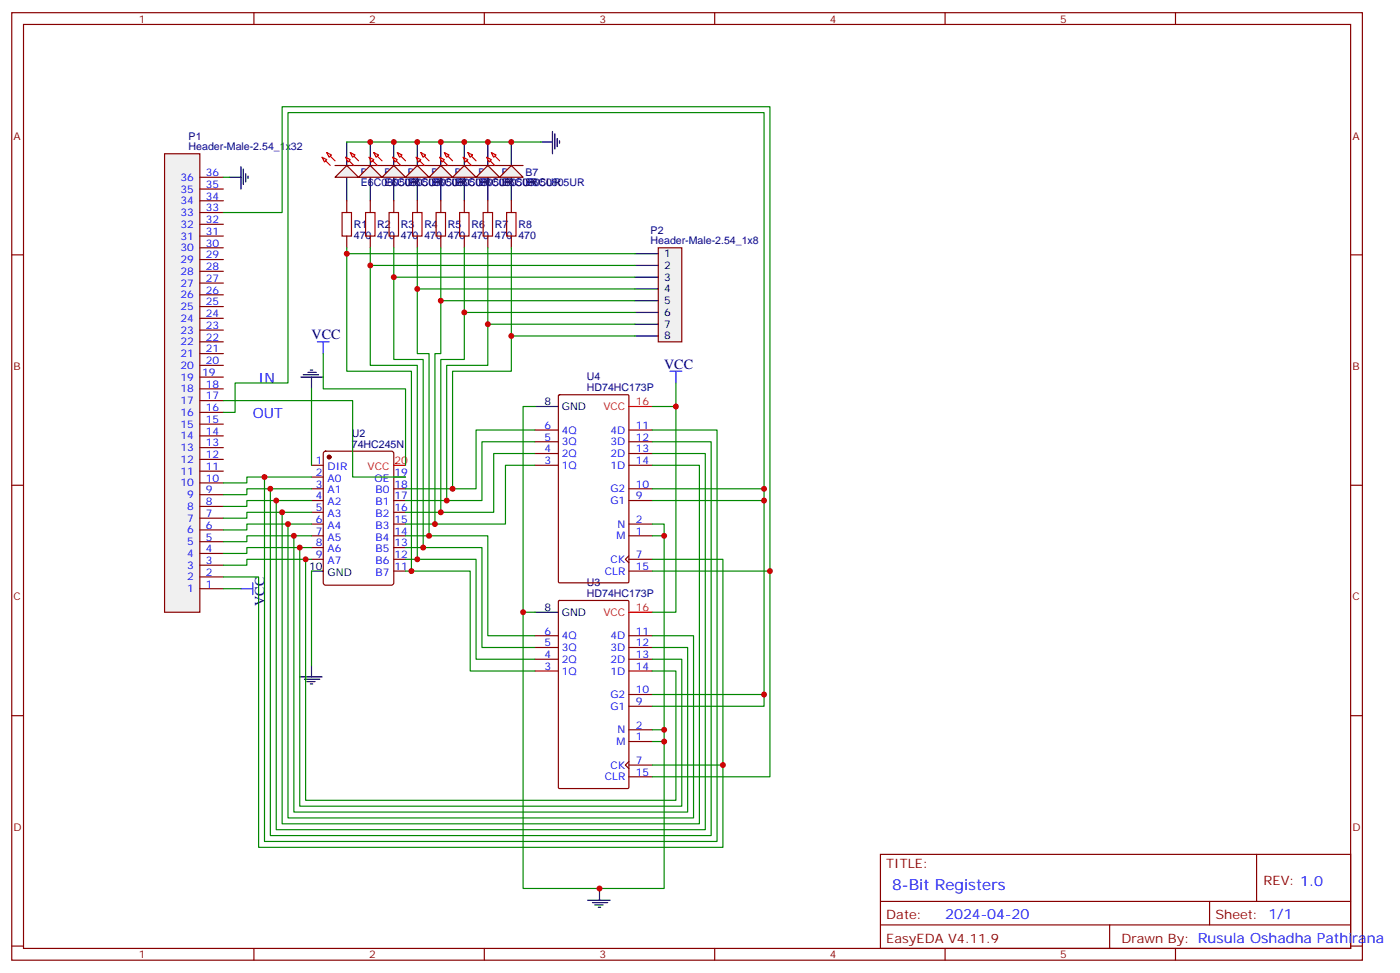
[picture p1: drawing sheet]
<svg xmlns="http://www.w3.org/2000/svg" width="420mm" height="292mm" viewBox="0 0 420 292" stroke-linecap="round" stroke-linejoin="round" font-family="sans-serif">
<g fill="none" stroke="#870000" stroke-width=".35">
<path d="M3.5 3.8h405.4v284.3h-405.4zM7.1 7.3h398.2v277.3h-398.2zM76.2 3.8v3.5M145.3 3.8v3.5M214.5 3.8v3.5M283.6 3.8v3.5M352.8 3.8v3.5M3.5 76.5h3.6M405.3 76.5h3.6M3.5 145.6h3.6M405.3 145.6h3.6M3.5 214.8h3.6"/>
<path d="M405.3 214.8h3.6M264.2 256.4h141.1v28.2h-141.1zM377.1 256.4v14.1M264.2 270.5h141.1M264.2 277.6h141.1M333 277.6v7M363 270.5v7.1M3.5 283.9h3.6M76.2 284.6v3.5M145.3 284.6v3.5M214.5 284.6v3.5M283.6 284.6v3.5"/>
<path d="M352.8 284.6v3.5M405.3 283.9h3.6"/>
</g>
<path d="M49.4 46.1h10.6v137.6h-10.6z" fill="#f0f0f0" stroke="#870000" stroke-width=".35"/>
<g fill="none" stroke="#870000" stroke-width=".35">
<path d="M60 56.7h7M60 53.2h7M60 77.9h7M60 74.4h7M60 70.8h7M60 67.3h7M60 63.8h7M60 60.3h7M60 99.1h7M60 95.5h7M60 92h7M60 88.5h7"/>
<path d="M60 84.9h7M60 81.4h7M60 116.7h7M60 113.2h7M60 109.6h7M60 106.1h7M60 102.6h7M60 137.9h7M60 134.3h7M60 130.8h7M60 127.3h7M60 123.8h7"/>
<path d="M60 120.2h7M60 159h7M60 155.5h7M60 152h7M60 148.4h7M60 144.9h7M60 141.4h7M60 176.7h7M60 173.1h7M60 169.6h7M60 166.1h7M60 162.6h7"/>
</g>
<path d="M201.1 111.4h3.5M202.8 111.4v3.5M72.3 176.7h3.5M75.8 174.9v3.5" fill="none" stroke="#00f" stroke-width=".35"/>
<path d="M68.8 53.2h3.5M72.3 50v6.7M73 50.7v4.6M73.7 52.1v2.5M74.4 52.8v.8M104.1 42.6v7.1M104.1 53.2v7.1" fill="none" stroke="#000" stroke-width=".35"/>
<path d="M67 53.2h1.8M67 176.7h5.3" fill="none" stroke="#008700" stroke-width=".35"/>
<path d="M100.5 53.2l3.6-3.5 3.5 3.5z" fill="#f0f0f0" stroke="#870000" stroke-width=".35"/>
<path d="M96.7 47.2l2.4 2.5M98.1 45.8l2.4 2.5" fill="none" stroke="#f00" stroke-width=".35"/>
<g fill="#f0f0f0" stroke="#f00" stroke-width=".35">
<path d="M98.1 45.8l1.4 .7-.7 .7z"/>
<path d="M96.7 47.2l1.4 .7-.7 .7z"/>
</g>
<path d="M100.5 49.7h7.1" fill="none" stroke="#870000" stroke-width=".35"/>
<path d="M111.1 42.6v7.1M111.1 53.2v7.1" fill="none" stroke="#000" stroke-width=".35"/>
<path d="M107.6 53.2l3.5-3.5 3.6 3.5z" fill="#f0f0f0" stroke="#870000" stroke-width=".35"/>
<path d="M103.7 47.2l2.5 2.5M105.1 45.8l2.5 2.5" fill="none" stroke="#f00" stroke-width=".35"/>
<g fill="#f0f0f0" stroke="#f00" stroke-width=".35">
<path d="M105.1 45.8l1.4 .7-.7 .7z"/>
<path d="M103.7 47.2l1.4 .7-.7 .7z"/>
</g>
<path d="M107.6 49.7h7.1" fill="none" stroke="#870000" stroke-width=".35"/>
<path d="M118.2 42.6v7.1M118.2 53.2v7.1" fill="none" stroke="#000" stroke-width=".35"/>
<path d="M114.7 53.2l3.5-3.5 3.5 3.5z" fill="#f0f0f0" stroke="#870000" stroke-width=".35"/>
<path d="M110.8 47.2l2.4 2.5M112.2 45.8l2.5 2.5" fill="none" stroke="#f00" stroke-width=".35"/>
<g fill="#f0f0f0" stroke="#f00" stroke-width=".35">
<path d="M112.2 45.8l1.4 .7-.7 .7z"/>
<path d="M110.8 47.2l1.4 .7-.7 .7z"/>
</g>
<path d="M114.7 49.7h7" fill="none" stroke="#870000" stroke-width=".35"/>
<path d="M125.2 42.6v7.1M125.2 53.2v7.1" fill="none" stroke="#000" stroke-width=".35"/>
<path d="M121.7 53.2l3.5-3.5 3.6 3.5z" fill="#f0f0f0" stroke="#870000" stroke-width=".35"/>
<path d="M117.8 47.2l2.5 2.5M119.2 45.8l2.5 2.5" fill="none" stroke="#f00" stroke-width=".35"/>
<g fill="#f0f0f0" stroke="#f00" stroke-width=".35">
<path d="M119.2 45.8l1.4 .7-.7 .7z"/>
<path d="M117.8 47.2l1.4 .7-.7 .7z"/>
</g>
<path d="M121.7 49.7h7.1" fill="none" stroke="#870000" stroke-width=".35"/>
<path d="M132.3 42.6v7.1M132.3 53.2v7.1" fill="none" stroke="#000" stroke-width=".35"/>
<path d="M128.8 53.2l3.5-3.5 3.5 3.5z" fill="#f0f0f0" stroke="#870000" stroke-width=".35"/>
<path d="M124.9 47.2l2.5 2.5M126.3 45.8l2.5 2.5" fill="none" stroke="#f00" stroke-width=".35"/>
<g fill="#f0f0f0" stroke="#f00" stroke-width=".35">
<path d="M126.3 45.8l1.4 .7-.7 .7z"/>
<path d="M124.9 47.2l1.4 .7-.7 .7z"/>
</g>
<path d="M128.8 49.7h7" fill="none" stroke="#870000" stroke-width=".35"/>
<path d="M139.3 42.6v7.1M139.3 53.2v7.1" fill="none" stroke="#000" stroke-width=".35"/>
<path d="M135.8 53.2l3.5-3.5 3.6 3.5z" fill="#f0f0f0" stroke="#870000" stroke-width=".35"/>
<path d="M131.9 47.2l2.5 2.5M133.3 45.8l2.5 2.5" fill="none" stroke="#f00" stroke-width=".35"/>
<g fill="#f0f0f0" stroke="#f00" stroke-width=".35">
<path d="M133.3 45.8l1.5 .7-.7 .7z"/>
<path d="M131.9 47.2l1.4 .7-.7 .7z"/>
</g>
<path d="M135.8 49.7h7.1" fill="none" stroke="#870000" stroke-width=".35"/>
<path d="M146.4 42.6v7.1M146.4 53.2v7.1" fill="none" stroke="#000" stroke-width=".35"/>
<path d="M142.9 53.2l3.5-3.5 3.5 3.5z" fill="#f0f0f0" stroke="#870000" stroke-width=".35"/>
<path d="M139 47.2l2.5 2.5M140.4 45.8l2.5 2.5" fill="none" stroke="#f00" stroke-width=".35"/>
<g fill="#f0f0f0" stroke="#f00" stroke-width=".35">
<path d="M140.4 45.8l1.4 .7-.7 .7z"/>
<path d="M139 47.2l1.4 .7-.7 .7z"/>
</g>
<path d="M142.9 49.7h7" fill="none" stroke="#870000" stroke-width=".35"/>
<path d="M153.5 42.6v7.1M153.5 53.2v7.1" fill="none" stroke="#000" stroke-width=".35"/>
<path d="M149.9 53.2l3.6-3.5 3.5 3.5z" fill="#f0f0f0" stroke="#870000" stroke-width=".35"/>
<path d="M146 47.2l2.5 2.5M147.5 45.8l2.4 2.5" fill="none" stroke="#f00" stroke-width=".35"/>
<g fill="#f0f0f0" stroke="#f00" stroke-width=".35">
<path d="M147.5 45.8l1.4 .7-.7 .7z"/>
<path d="M146 47.2l1.5 .7-.7 .7z"/>
</g>
<g fill="none" stroke="#870000" stroke-width=".35">
<path d="M149.9 49.7h7.1M104.1 60.3v3.5M104.1 70.8v3.6M111.1 60.3v3.5M111.1 70.8v3.6M118.2 60.3v3.5M118.2 70.8v3.6M125.2 60.3v3.5M125.2 70.8v3.6M132.3 60.3v3.5M132.3 70.8v3.6M139.3 60.3v3.5"/>
<path d="M139.3 70.8v3.6M146.4 60.3v3.5M146.4 70.8v3.6M153.5 60.3v3.5M153.5 70.8v3.6M93.5 139.6h3.5M97.2 135.6l.5-.2h19.8l.6 .4 .1 39.1-.5 .7h-20l-.6-.4-.1-39.1zM93.5 143.2h3.5M93.5 146.7h3.5M93.5 150.2h3.5M93.5 153.7h3.5M93.5 157.3h3.5"/>
<path d="M118.2 143.2h3.5M118.2 146.7h3.5M118.2 150.2h3.5M118.2 153.7h3.5M118.2 157.3h3.5M93.5 160.8h3.5M93.5 164.3h3.5M93.5 167.9h3.5M118.2 160.8h3.5M118.2 164.3h3.5M118.2 167.9h3.5M118.2 171.4h3.5"/>
</g>
<path d="M102.7 63.8h2.8v7h-2.8zM109.7 63.8h2.8v7h-2.8zM116.8 63.8h2.8v7h-2.8zM123.8 63.8h2.8v7h-2.8zM130.9 63.8h2.8v7h-2.8zM137.9 63.8h2.9v7h-2.9zM145 63.8h2.8v7h-2.8zM152 63.8h2.9v7h-2.9z" fill="none" stroke="#a10000" stroke-width=".35"/>
<g fill="none" stroke="#000" stroke-width=".35">
<path d="M165.8 39.4v6.7M162.3 42.6h3.5M166.5 40.1v4.6M167.2 41.6v2.4M167.9 42.3v.7M90.3 113.2h6.7M91 112.5h4.6M92.4 111.8h2.5M93.1 111.1h.7M93.5 113.2v3.5M93.5 171.4h3.5M93.5 199.6v3.5"/>
<path d="M90 203.1h6.7M91.4 203.8h4.6M92.1 204.5h2.4M93.1 205.2h.7"/>
</g>
<g fill="none" stroke="#008700" stroke-width=".35">
<path d="M104.1 42.6h58.2M104.1 74.4v37h19.4v60M111.1 74.4v35.2h14.1v58.3M118.2 74.4v33.5h8.8v56.4M125.2 74.4v31.7h3.6v54.7M132.3 74.4v31.7h-1.8v51.2M139.3 74.4v33.5h-7v45.8M146.4 74.4v35.2h-12.3v40.6M153.5 74.4v37h-17.7v35.3M93.5 116.7v22.9M97 106.1v10.6h24.7v22.9M67 120.2h38.8v23h15.9"/>
<path d="M93.5 157.3h-19.4v1.7h-7.1M93.5 153.7h-19.4v1.8h-7.1M93.5 150.2h-19.4v1.8h-7.1M93.5 146.7h-19.4v1.7h-7.1M93.5 143.2h-19.4v1.7h-7.1M93.5 167.9h-19.4v1.7h-7.1M93.5 164.3h-19.4v1.8h-7.1M93.5 160.8h-19.4v1.8h-7.1M93.5 171.4v28.2"/>
</g>
<circle cx="98.8" cy="137.2" r=".53" fill="#870000" stroke="#870000" stroke-width=".35"/>
<path d="M118.2 139.6h3.5" fill="none" stroke="#f00" stroke-width=".35"/>
<path d="M95.2 102.6h3.6M97 102.6v3.5" fill="none" stroke="#00f" stroke-width=".35"/>
<path d="M197.6 74.4h7v28.2h-7z" fill="#f0f0f0" stroke="#870000" stroke-width=".35"/>
<g fill="none" stroke="#000" stroke-width=".35">
<path d="M190.5 76.1h7.1M190.5 79.7h7.1M190.5 83.2h7.1M190.5 86.7h7.1M190.5 90.2h7.1M190.5 93.8h7.1M190.5 97.3h7.1M190.5 100.8h7.1M160.5 122h7.1M160.5 183.7h7.1M176.4 270.2h6.7M177.8 270.9h4.6"/>
<path d="M178.5 271.6h2.5M179.6 272.3h.7M179.9 266.6v3.6"/>
</g>
<g fill="none" stroke="#008700" stroke-width=".35">
<path d="M67 63.8h17.7v-31.8h146.4v139.4h-35.3M104.1 76.1h86.4M111.1 79.7h79.4M118.2 83.2h72.3M125.2 86.7h65.3M132.3 90.2h58.2M139.3 93.8h51.2M146.4 97.3h44.1M153.5 100.8h37M202.8 114.9v7.1h-7M67 123.8h3.6v-8.9h15.8v-81.1h142.9v178.1h-33.5M160.5 139.6h-8.8v17.7h-30"/>
<path d="M160.5 136.1h-12.3v17.6h-26.5M160.5 132.6h-15.9v17.6h-22.9M160.5 129h-17.6v17.7h-21.2M160.5 122h-3.5v61.7M195.8 139.6h14.1v107.6h-125.2v-93.5M195.8 136.1h15.9v112.9h-128.8v-98.8M195.8 132.6h17.6v118.2h-132.3v-104.1M195.8 129h19.4v123.5h-135.8v-109.3M202.8 122v61.7h-7M86.4 157.3v88.2h121.7v-54.7h-12.3M195.8 157.3h3.5v61.7M195.8 150.2h33.5"/>
<path d="M195.8 146.7h33.5M88.2 160.8v82.9h118.2v-49.4h-10.6M90 164.3v77.6h114.6v-44.1h-8.8M91.7 167.9v72.3h111.1v-38.8h-7M121.7 171.4h19.4v30h19.4M121.7 167.9h21.2v29.9h17.6M121.7 164.3h22.9v30h15.9M121.7 160.8h24.7v30h14.1M195.8 167.9h21.2v86.4h-139.4v-81.2h-10.6M195.8 160.8h3.5M231.1 171.4v61.7h-35.3M160.5 183.7h-3.5v82.9h42.3v-47.6h-3.5"/>
<path d="M195.8 208.4h33.5M195.8 222.5h3.5M195.8 229.6h21.2"/>
</g>
<g fill="none" stroke="#870000" stroke-width=".35">
<path d="M167.6 118.6l.3-.1h20.5l.3 .1v56l-.2 .3h-20.6l-.3-.2zM160.5 139.6h7.1M160.5 136.1h7.1M160.5 132.6h7.1M160.5 129h7.1M188.7 139.6h7.1M188.7 136.1h7.1M188.7 132.6h7.1M188.7 129h7.1M188.7 157.3h7.1M188.7 150.2h7.1M188.7 146.7h7.1"/>
<path d="M188.7 166.8l-1 1.1 1 1M188.7 171.4h7.1M188.7 160.8h7.1M188.7 167.9h7.1M160.5 197.8h7.1M160.5 194.3h7.1M160.5 190.8h7.1M167.6 180.4l.3-.2h20.5l.3 .2v55.9l-.2 .3h-20.6l-.3-.1zM188.7 197.8h7.1M188.7 194.3h7.1M188.7 190.8h7.1M160.5 201.4h7.1"/>
<path d="M188.7 219h7.1M188.7 211.9h7.1M188.7 208.4h7.1M188.7 201.4h7.1M188.7 228.5l-1 1.1 1 1M188.7 233.1h7.1M188.7 222.5h7.1M188.7 229.6h7.1"/>
</g>
<path d="M188.7 122h7.1M188.7 183.7h7.1" fill="none" stroke="#f00" stroke-width=".35"/>
<g fill="#c00">
<circle cx="111.1" cy="42.6" r=".88"/>
<circle cx="118.2" cy="42.6" r=".88"/>
<circle cx="125.2" cy="42.6" r=".88"/>
<circle cx="132.3" cy="42.6" r=".88"/>
<circle cx="139.3" cy="42.6" r=".88"/>
<circle cx="146.4" cy="42.6" r=".88"/>
<circle cx="153.5" cy="42.6" r=".88"/>
<circle cx="104.1" cy="76.1" r=".88"/>
<circle cx="111.1" cy="79.7" r=".88"/>
<circle cx="118.2" cy="83.2" r=".88"/>
<circle cx="125.2" cy="86.7" r=".88"/>
<circle cx="132.3" cy="90.2" r=".88"/>
<circle cx="139.3" cy="93.8" r=".88"/>
<circle cx="146.4" cy="97.3" r=".88"/>
<circle cx="153.5" cy="100.8" r=".88"/>
<circle cx="123.5" cy="171.4" r=".88"/>
<circle cx="125.2" cy="167.9" r=".88"/>
<circle cx="127" cy="164.3" r=".88"/>
<circle cx="128.8" cy="160.8" r=".88"/>
<circle cx="130.5" cy="157.3" r=".88"/>
<circle cx="132.3" cy="153.7" r=".88"/>
<circle cx="134.1" cy="150.2" r=".88"/>
<circle cx="135.8" cy="146.7" r=".88"/>
<circle cx="91.7" cy="167.9" r=".88"/>
<circle cx="90" cy="164.3" r=".88"/>
<circle cx="88.2" cy="160.8" r=".88"/>
<circle cx="86.4" cy="157.3" r=".88"/>
<circle cx="84.7" cy="153.7" r=".88"/>
<circle cx="82.9" cy="150.2" r=".88"/>
<circle cx="81.1" cy="146.7" r=".88"/>
<circle cx="79.4" cy="143.2" r=".88"/>
<circle cx="229.3" cy="208.4" r=".88"/>
<circle cx="229.3" cy="150.2" r=".88"/>
<circle cx="229.3" cy="146.7" r=".88"/>
<circle cx="199.3" cy="222.5" r=".88"/>
<circle cx="199.3" cy="219" r=".88"/>
<circle cx="199.3" cy="160.8" r=".88"/>
<circle cx="179.9" cy="266.6" r=".88"/>
<circle cx="157" cy="183.7" r=".88"/>
<circle cx="202.8" cy="122" r=".88"/>
<circle cx="231.1" cy="171.4" r=".88"/>
<circle cx="217" cy="229.6" r=".88"/>
</g>
<text font-size="4.6" fill="#00f" x="267.8" y="267">8-Bit Registers</text>
<g font-size="4.2" fill="#000080">
<text x="93.5" y="101.9">VCC</text>
<text x="199.3" y="110.7">VCC</text>
<text x="79.4" y="181.8" transform="rotate(-90 79.4 181.8)">VCC</text>
</g>
<g font-size="4.2" fill="#00f">
<text x="77.6" y="114.9">IN</text>
<text x="75.8" y="125.5">OUT</text>
<text x="283.6" y="275.8">2024-04-20</text>
</g>
<g font-size="3.9" fill="#800">
<text x="266" y="260.6">TITLE:</text>
<text x="379.2" y="265.6">REV: 1.0</text>
<text x="266" y="275.8">Date:</text>
<text x="364.8" y="275.8">Sheet: 1/1</text>
<text x="266" y="282.9">EasyEDA V4.11.9</text>
<text x="336.5" y="282.9">Drawn By: Rusula Oshadha Pathirana</text>
</g>
<g font-size="3.2" fill="#800">
<text x="41.6" y="6.8">1</text>
<text x="110.8" y="6.8">2</text>
<text x="179.9" y="6.8">3</text>
<text x="249.1" y="6.8">4</text>
<text x="318.2" y="6.8">5</text>
<text x="4.1" y="41.9">A</text>
<text x="405.9" y="41.9">A</text>
<text x="4.1" y="111.1">B</text>
<text x="405.9" y="111.1">B</text>
<text x="4.1" y="180.2">C</text>
<text x="405.9" y="180.2">C</text>
<text x="4.1" y="249.3">D</text>
<text x="405.9" y="249.3">D</text>
<text x="41.6" y="287.6">1</text>
<text x="110.8" y="287.6">2</text>
<text x="179.9" y="287.6">3</text>
<text x="249.1" y="287.6">4</text>
<text x="318.2" y="287.6">5</text>
</g>
<g font-size="3.2" fill="#000080">
<text x="56.6" y="41.9">P1</text>
<text x="56.6" y="45.1">Header-Male-2.54_1x32</text>
<text x="108.3" y="52.7">B0</text>
<text x="115.4" y="52.7">B1</text>
<text x="122.4" y="52.7">B2</text>
<text x="129.5" y="52.7">B3</text>
<text x="136.5" y="52.7">B4</text>
<text x="143.6" y="52.7">B5</text>
<text x="150.6" y="52.7">B6</text>
<text x="157.7" y="52.7">B7</text>
<text x="108.3" y="55.8">E6C0805UR</text>
<text x="115.4" y="55.8">E6C0805UR</text>
<text x="122.4" y="55.8">E6C0805UR</text>
<text x="129.5" y="55.8">E6C0805UR</text>
<text x="136.5" y="55.8">E6C0805UR</text>
<text x="143.6" y="55.8">E6C0805UR</text>
<text x="150.6" y="55.8">E6C0805UR</text>
<text x="157.7" y="55.8">E6C0805UR</text>
<text x="106.2" y="71.7">470</text>
<text x="106.2" y="68.5">R1</text>
<text x="113.2" y="71.7">470</text>
<text x="113.2" y="68.5">R2</text>
<text x="120.3" y="71.7">470</text>
<text x="120.3" y="68.5">R3</text>
<text x="127.4" y="71.7">470</text>
<text x="127.4" y="68.5">R4</text>
<text x="134.4" y="71.7">470</text>
<text x="134.4" y="68.5">R5</text>
<text x="141.5" y="71.7">470</text>
<text x="141.5" y="68.5">R6</text>
<text x="148.5" y="71.7">470</text>
<text x="148.5" y="68.5">R7</text>
<text x="155.6" y="71.7">470</text>
<text x="155.6" y="68.5">R8</text>
<text x="195.3" y="70.1">P2</text>
<text x="195.3" y="73.3">Header-Male-2.54_1x8</text>
<text x="176.1" y="117.4">HD74HC173P</text>
<text x="176.1" y="114.2">U4</text>
<text x="105.6" y="131.1">U2</text>
<text x="105.6" y="134.3">74HC245N</text>
<text x="176.1" y="179.1">HD74HC173P</text>
<text x="176.1" y="175.9">U3</text>
</g>
<g font-size="3.2" fill="#00f">
<text x="61.7" y="52.8">36</text>
<text x="54.2" y="57.8">35</text>
<text x="54.2" y="54.3">36</text>
<text x="61.7" y="59.9">34</text>
<text x="61.7" y="56.4">35</text>
<text x="54.2" y="64.8">33</text>
<text x="54.2" y="61.3">34</text>
<text x="61.7" y="63.4">33</text>
<text x="54.2" y="71.9">31</text>
<text x="54.2" y="68.4">32</text>
<text x="61.7" y="70.5">31</text>
<text x="61.7" y="67">32</text>
<text x="54.2" y="75.4">30</text>
<text x="61.7" y="77.5">29</text>
<text x="61.7" y="74">30</text>
<text x="54.2" y="82.5">28</text>
<text x="54.2" y="79">29</text>
<text x="61.7" y="81.1">28</text>
<text x="54.2" y="89.5">26</text>
<text x="54.2" y="86">27</text>
<text x="61.7" y="88.1">26</text>
<text x="61.7" y="84.6">27</text>
<text x="54.2" y="93.1">25</text>
<text x="61.7" y="95.2">24</text>
<text x="61.7" y="91.7">25</text>
<text x="54.2" y="100.1">23</text>
<text x="54.2" y="96.6">24</text>
<text x="61.7" y="98.7">23</text>
<text x="54.2" y="107.2">21</text>
<text x="54.2" y="103.6">22</text>
<text x="61.7" y="105.8">21</text>
<text x="61.7" y="102.2">22</text>
<text x="54.2" y="110.7">20</text>
<text x="60.7" y="112.8">19</text>
<text x="61.7" y="109.3">20</text>
<text x="54.2" y="117.8">18</text>
<text x="54.2" y="114.2">19</text>
<text x="61.7" y="119.9">17</text>
<text x="61.7" y="116.3">18</text>
<text x="54.2" y="124.8">16</text>
<text x="54.2" y="121.3">17</text>
<text x="61.7" y="123.4">16</text>
<text x="54.2" y="131.9">14</text>
<text x="54.2" y="128.3">15</text>
<text x="61.7" y="130.5">14</text>
<text x="61.7" y="126.9">15</text>
<text x="163.4" y="128.7">6</text>
<text x="168.6" y="130.1">4Q</text>
<text x="183.2" y="130.1">4D</text>
<text x="190.9" y="128.7">11</text>
<text x="54.2" y="135.4">13</text>
<text x="61.7" y="137.5">12</text>
<text x="61.7" y="134">13</text>
<text x="163.4" y="135.7">4</text>
<text x="163.4" y="132.2">5</text>
<text x="168.6" y="137.2">2Q</text>
<text x="168.6" y="133.6">3Q</text>
<text x="183.2" y="137.2">2D</text>
<text x="183.2" y="133.6">3D</text>
<text x="190.9" y="135.7">13</text>
<text x="190.9" y="132.2">12</text>
<text x="54.2" y="142.5">11</text>
<text x="54.2" y="138.9">12</text>
<text x="61.7" y="141">11</text>
<text x="94.8" y="139.3">1</text>
<text x="94.8" y="142.8">2</text>
<text x="98.3" y="141">DIR</text>
<text x="118.4" y="142.8">19</text>
<text x="163.4" y="139.3">3</text>
<text x="168.6" y="140.7">1Q</text>
<text x="183.2" y="140.7">1D</text>
<text x="190.9" y="139.3">14</text>
<text x="54.2" y="146">10</text>
<text x="56.2" y="149.5">9</text>
<text x="61.7" y="148.1">9</text>
<text x="61.7" y="144.6">10</text>
<text x="94.8" y="146.3">3</text>
<text x="94.8" y="149.9">4</text>
<text x="98.3" y="144.6">A0</text>
<text x="98.3" y="148.1">A1</text>
<text x="112.4" y="144.6">OE</text>
<text x="112.7" y="148.1">B0</text>
<text x="118.4" y="149.9">17</text>
<text x="118.4" y="146.3">18</text>
<text x="183.2" y="147.7">G2</text>
<text x="190.9" y="149.9">9</text>
<text x="190.9" y="146.3">10</text>
<text x="56.2" y="153">8</text>
<text x="61.7" y="155.2">7</text>
<text x="61.7" y="151.6">8</text>
<text x="94.8" y="153.4">5</text>
<text x="98.3" y="151.6">A2</text>
<text x="98.3" y="155.2">A3</text>
<text x="112.7" y="155.2">B2</text>
<text x="112.7" y="151.6">B1</text>
<text x="118.4" y="153.4">16</text>
<text x="183.2" y="151.3">G1</text>
<text x="56.2" y="160.1">6</text>
<text x="56.2" y="156.6">7</text>
<text x="61.7" y="158.7">6</text>
<text x="94.8" y="156.9">6</text>
<text x="94.8" y="160.4">7</text>
<text x="98.3" y="158.7">A4</text>
<text x="112.7" y="158.7">B3</text>
<text x="118.4" y="160.4">14</text>
<text x="118.4" y="156.9">15</text>
<text x="185" y="161.9">M</text>
<text x="185.3" y="158.3">N</text>
<text x="190.9" y="160.4">1</text>
<text x="190.9" y="156.9">2</text>
<text x="56.2" y="167.1">4</text>
<text x="56.2" y="163.6">5</text>
<text x="61.7" y="165.7">4</text>
<text x="61.7" y="162.2">5</text>
<text x="94.8" y="164">8</text>
<text x="94.8" y="167.5">9</text>
<text x="98.3" y="162.2">A5</text>
<text x="98.3" y="165.7">A6</text>
<text x="112.7" y="165.7">B5</text>
<text x="112.7" y="162.2">B4</text>
<text x="118.4" y="167.5">12</text>
<text x="118.4" y="164">13</text>
<text x="190.9" y="167.5">7</text>
<text x="56.2" y="170.7">3</text>
<text x="61.7" y="172.8">2</text>
<text x="61.7" y="169.3">3</text>
<text x="98.3" y="169.3">A7</text>
<text x="112.7" y="172.8">B7</text>
<text x="112.7" y="169.3">B6</text>
<text x="118.4" y="171">11</text>
<text x="181.5" y="172.4">CLR</text>
<text x="183.3" y="168.9">CK</text>
<text x="190.9" y="171">15</text>
<text x="56.2" y="177.7">1</text>
<text x="56.2" y="174.2">2</text>
<text x="61.7" y="176.3">1</text>
<text x="163.4" y="190.4">6</text>
<text x="168.6" y="191.8">4Q</text>
<text x="183.2" y="191.8">4D</text>
<text x="190.9" y="190.4">11</text>
<text x="163.4" y="197.5">4</text>
<text x="163.4" y="194">5</text>
<text x="168.6" y="195.4">3Q</text>
<text x="183.2" y="195.4">3D</text>
<text x="190.9" y="197.5">13</text>
<text x="190.9" y="194">12</text>
<text x="163.4" y="201">3</text>
<text x="168.6" y="202.4">1Q</text>
<text x="168.6" y="198.9">2Q</text>
<text x="183.2" y="202.4">1D</text>
<text x="183.2" y="198.9">2D</text>
<text x="190.9" y="201">14</text>
<text x="183.2" y="209.5">G2</text>
<text x="190.9" y="208.1">10</text>
<text x="183.2" y="213">G1</text>
<text x="190.9" y="211.6">9</text>
<text x="185.3" y="220.1">N</text>
<text x="190.9" y="218.7">2</text>
<text x="185" y="223.6">M</text>
<text x="190.9" y="222.2">1</text>
<text x="183.3" y="230.6">CK</text>
<text x="190.9" y="232.8">15</text>
<text x="190.9" y="229.2">7</text>
<text x="181.5" y="234.2">CLR</text>
</g>
<g font-size="3.2">
<text x="199.3" y="77.2">1</text>
<text x="199.3" y="80.7">2</text>
<text x="199.3" y="84.2">3</text>
<text x="199.3" y="87.8">4</text>
<text x="199.3" y="91.3">5</text>
<text x="199.3" y="94.8">6</text>
<text x="199.3" y="98.4">7</text>
<text x="199.3" y="101.9">8</text>
<text x="163.4" y="121.6">8</text>
<text x="168.6" y="123">GND</text>
<text x="92.8" y="171">10</text>
<text x="98.3" y="172.8">GND</text>
<text x="163.4" y="183.4">8</text>
<text x="168.6" y="184.8">GND</text>
</g>
<g font-size="3.2" fill="#f00">
<text x="181.1" y="123">VCC</text>
<text x="190.9" y="121.6">16</text>
<text x="110.3" y="141">VCC</text>
<text x="118.4" y="139.3">20</text>
<text x="181.1" y="184.8">VCC</text>
<text x="190.9" y="183.4">16</text>
</g>
</svg>
